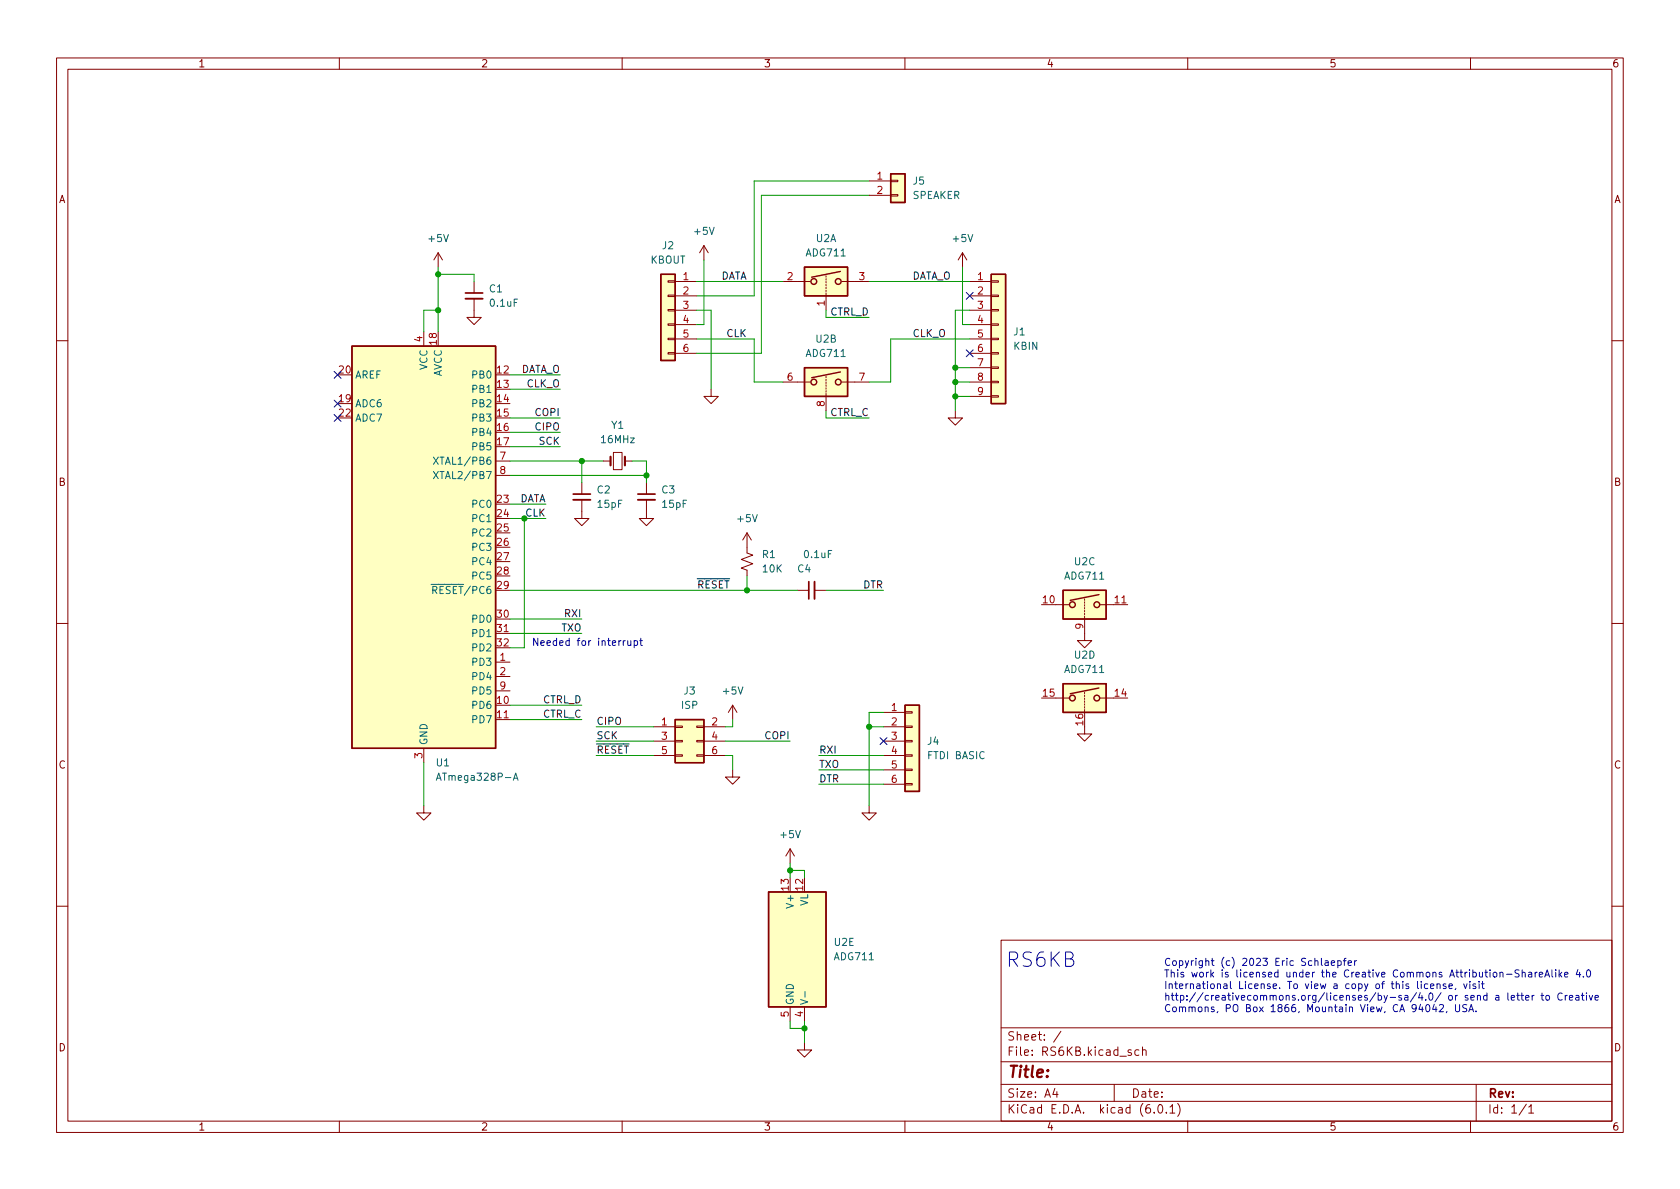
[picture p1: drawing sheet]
<svg xmlns="http://www.w3.org/2000/svg" width="297mm" height="210mm" viewBox="0 0 297 210" stroke-linecap="round" stroke-linejoin="round" font-family="sans-serif">
<g fill="none" stroke="#840000" stroke-width=".18">
<path d="M10 10.2h277v190.1h-277zM12 12.2h273v186.1h-273zM60 10.2v2M110 10.2v2M160 10.2v2M210 10.2v2M260 10.2v2M153.7 32h3.8M153.7 34.5h3.8M157.5 34.4h1.2v.3h-1.2zM157.5 31.9h1.2v.2h-1.2zM74.9 58.7v2.5"/>
<path d="M77.5 44.7l-.8 1.3M77.5 44.7v2.5M77.5 44.7l.7 1.3M83.8 52.8v3.3h1.3l-1.3 1.3-1.3-1.3h1.3M83.8 49.8v2M118.1 59.8h1.3v.3h-1.3zM118.1 57.3h1.3v.2h-1.3zM118.1 54.7h1.3v.3h-1.3zM118.1 52.2h1.3v.2h-1.3zM118.1 49.7h1.3v.2h-1.3zM119.4 49.8h3.8M119.4 52.3h3.8"/>
<path d="M119.4 54.9h3.8M119.4 57.4h3.8M119.4 59.9h3.8M124.5 43.4l-.8 1.3M124.5 43.4v2.6M124.5 43.4l.7 1.3M138.4 49.8h4.9M146 48.8v.2M146 49.3v.2M146 49.8v.2M146 50.3v.2M146 50.8v.2"/>
<path d="M146 51.3v.3M146 51.8v3.1M148.8 49.8h4.9M170.2 44.7l-.8 1.3M170.2 44.7v2.5M170.2 44.7l.7 1.3M171.4 49.8h3.9M171.4 52.3h3.9M171.4 54.9h3.9M171.4 57.4h3.9M171.4 59.9h3.9M175.3 59.8h1.2v.3h-1.2z"/>
<path d="M175.3 57.3h1.2v.2h-1.2zM175.3 54.7h1.2v.3h-1.2zM175.3 52.2h1.2v.2h-1.2zM175.3 49.7h1.2v.2h-1.2zM10 60.2h2M118.1 62.4h1.3v.2h-1.3zM119.4 62.5h3.8M125.7 68.8v1.3h1.3l-1.3 1.3-1.2-1.3h1.2M138.4 67.6h4.9M146 66.5v.3M146 67.1v.2M146 67.6v.2"/>
<path d="M146 68.1v.2M146 68.6v.2M146 69.1v.2M146 69.6v3M148.8 67.6h4.9M168.9 72.6v1.3h1.3l-1.3 1.3-1.3-1.3h1.3M171.4 62.5h3.9M171.4 65h3.9M171.4 67.6h3.9M171.4 70.1h3.9M175.3 70h1.2v.2h-1.2zM175.3 67.4h1.2v.3h-1.2z"/>
<path d="M175.3 64.9h1.2v.2h-1.2zM175.3 62.4h1.2v.2h-1.2zM285 60.2h2M87.6 81.5h2.6M87.6 84.1h2.6M102.9 88.4v3.3h1.2l-1.2 1.3-1.3-1.3h1.3M102.9 85.3v2.1M106.7 81.5h1.2M108.5 80h1.5v3.1h-1.5zM110.5 81.5h1.3M114.3 88.4v3.3h1.3l-1.3 1.3-1.3-1.3h1.3M114.3 85.3v2.1"/>
<path d="M132.1 94.2v3.6l1 .4-2 .7 2 .8-2 .8 1 .3v1M132.1 94.2l-.8 1.3M132.1 94.2l.7 1.3M10 110.2h2M87.6 117.1h2.6M87.6 119.6h2.6M87.6 112h2.6M141 104.4h2M144 104.4h2M186.7 106.9h2.3M191.8 109v4.3h1.2l-1.2 1.2-1.3-1.2h1.3M191.8 105.9v.3"/>
<path d="M191.8 106.4v.3M191.8 106.9v.3M191.8 107.4v.3M191.8 107.9v.3M191.8 108.5v.2M194.6 106.9h4.8M285 110.2h2M74.9 132.3v2.6M87.6 127.2h2.6M87.6 122.2h2.6M115.6 128.5h3.8M115.6 131.1h3.8"/>
<path d="M115.6 133.6h3.8M119.4 133.5h1.2v.2h-1.2zM119.4 130.9h1.2v.3h-1.2zM119.4 128.4h1.2v.2h-1.2zM123.2 133.5h1.3v.2h-1.3zM123.2 130.9h1.3v.3h-1.3zM123.2 128.4h1.3v.2h-1.3zM124.5 128.5h3.8M124.5 131.1h3.8M124.5 133.6h3.8M129.5 136.1v1.3h1.3l-1.3 1.3-1.2-1.3h1.2M129.5 124.7l-.7 1.3"/>
<path d="M129.5 124.7v2.5M129.5 124.7l.8 1.3M156.2 128.5h3.8M156.2 131.1h3.8M156.2 133.6h3.8M156.2 126h3.8M156.2 136.1h3.8M156.2 138.7h3.8M160 138.6h1.3v.2h-1.3zM160 136h1.3v.3h-1.3zM160 133.5h1.3v.2h-1.3zM160 130.9h1.3v.3h-1.3z"/>
<path d="M160 128.4h1.3v.2h-1.3zM160 125.9h1.3v.2h-1.3zM186.7 123.4h2.3M191.8 128.5v1.3h1.2l-1.2 1.3-1.3-1.3h1.3M191.8 122.4v.3M191.8 122.9v.3M191.8 123.4v.3M191.8 123.9v.3M191.8 124.5v.2M191.8 125v.2M191.8 125.5v.5M194.6 123.4h2.2"/>
<path d="M74.9 142.5v1.3h1.3l-1.3 1.2-1.2-1.2h1.2M139.7 150.1l-.8 1.3M139.7 150.1v2.5M139.7 150.1l.8 1.3M153.7 142.5v1.3h1.2l-1.2 1.2-1.3-1.2h1.3M10 160.2h2M139.7 178v2.6M142.2 178v2.6M177 166.3h108v32h-108zM285 160.2h2M60 198.3v2M110 198.3v2"/>
<path d="M142.2 184.4v1.3h1.3l-1.3 1.2-1.2-1.2h1.2M160 198.3v2M177 194.8h108M177 191.8h108M177 187.8h108M177 181.8h108M186.5 192.5l-.4 1h1M186.9 193v1M187.6 182.4l-1.3 1.9M197 191.8v3M200 185.7l-.4-.1-.2 .2 .1 .3 .5 .1v.4h-.6M201.4 185.7l-.5-.1-.3 .3v.4l.2 .3h.6"/>
<path d="M202 185.8l.2-.2 .4 .1v.9M202 185.1v1.5M204.1 196.7v.1M204.9 195.4l.2-.1a.81 .81 0 0 1 .6 .7 .81 .81 0 0 1-.3 .8h-.2a.81 .81 0 0 1-.6-.6 .81 .81 0 0 1 .3-.8zM206.2 196.7v.1M206.9 195.8l.4-.5v1.5M206.9 196.8h.8M208.2 195.1a1.72 1.72 0 0 1 0 2.3M210 198.3v2M260 198.3v2M261 191.8v6.5M269.9 195.3l-1.3 1.9"/>
<path d="M270.3 195.8l.4-.5v1.5M270.3 196.8h.9"/>
</g>
<path d="M82.3 52.8h3M101.3 88.4h3.1M112.8 88.4h3M144 102.9v3" fill="none" stroke="#840000" stroke-width=".33"/>
<path d="M82.3 51.8h3M101.3 87.4h3.1M112.8 87.4h3M143 102.9v3" fill="none" stroke="#840000" stroke-width=".3"/>
<path d="M107.9 80.8v1.5M110.5 80.8v1.5" fill="none" stroke="#840000" stroke-width=".38"/>
<g fill="#ffffc2" stroke="#ffffc2" stroke-width=".18">
<path d="M142.2 47.2h7.7v5.1h-7.7z"/>
<path d="M116.8 48.5h2.6v15.2h-2.6z"/>
<path d="M175.3 48.5h2.5v22.9h-2.5z"/>
<path d="M135.9 157.7h10.1v20.3h-10.1z"/>
<path d="M157.5 30.7h2.5v5.1h-2.5z"/>
<path d="M62.2 61.2h25.4v71.1h-25.4z"/>
<path d="M119.4 127.2h5.1v7.7h-5.1z"/>
<path d="M142.2 65h7.7v5.1h-7.7z"/>
<path d="M188 104.4h7.6v5.1h-7.6z"/>
<path d="M160 124.7h2.6v15.2h-2.6z"/>
<path d="M188 120.9h7.6v5.1h-7.6z"/>
</g>
<g fill="none" stroke="#840000" stroke-width=".25">
<path d="M157.5 30.7h2.5v5.1h-2.5zM116.8 48.5h2.6v15.2h-2.6zM142.2 47.2h7.7v5.1h-7.7zM148.6 48l-5.1 1M175.3 48.5h2.5v22.9h-2.5zM62.2 61.2h25.4v71.1h-25.4zM142.2 65h7.7v5.1h-7.7zM148.6 65.8l-5.1 1M188 104.4h7.6v5.1h-7.6zM194.3 105.2l-5.1 1M119.4 127.2h5.1v7.7h-5.1zM160 124.7h2.6v15.2h-2.6z"/>
<path d="M188 120.9h7.6v5.1h-7.6zM194.3 121.7l-5.1 1M135.9 157.7h10.1v20.3h-10.1z"/>
<circle cx="143.9" cy="49.8" r=".51"/>
<circle cx="148.2" cy="49.8" r=".51"/>
<circle cx="143.9" cy="67.6" r=".51"/>
<circle cx="148.2" cy="67.6" r=".51"/>
<circle cx="189.6" cy="106.9" r=".51"/>
<circle cx="193.9" cy="106.9" r=".51"/>
<circle cx="189.6" cy="123.4" r=".51"/>
<circle cx="193.9" cy="123.4" r=".51"/>
</g>
<path d="M76.6 80.8l.9 1.3M76.6 83.4l.9 1.2M77.5 80.8l-.9 1.3M77.5 83.4l-.9 1.2M77.1 138l.5-1.3 .4 1.3M77.3 137.6h.6M90.8 138l.4-1.3 .4 1.3M90.9 137.6h.6M141.5 176.8l1.3 .4-1.3 .4M142.3 175.4v.9" fill="none" stroke="#006464" stroke-width=".18"/>
<g fill="none" stroke="#0000c2" stroke-width=".18">
<path d="M110.6 113.3l-.4 .2M111 113.3l.1 .8h.3l.1-.1M111.5 113.3v.8M112.1 113.4l.4-.1 .2 .2-.1 .6h-.5M112.1 113.3v1.3M113.1 113.3h.5M113.3 112.9v1.1l.3 .1M233.6 169.5v1l.2 .2M234.3 169.9h.5v.8M234.8 170.2h-.4l-.2 .2 .2 .3h.4M235.4 170.3l.6-.1-.1-.3h-.3l-.2 .2v.6h.5M236.5 169.9h.4l.2 .2-.1 .6h-.5"/>
<path d="M236.5 169.9v1.3M237.5 169.9h.5M238 169.5l-.3 .1v1.1M238.4 170.3l.6-.1-.1-.3h-.4l-.1 .2v.6h.5M239.5 169.9v.8M239.9 169.9l-.4 .2M250.6 173.5v1.1l.2 .2M251.3 173.5v.2M251.3 174v.8M252.2 177.8l.2-.2a.68 .68 0 0 1 .4 .7 .68 .68 0 0 1-.4 .6l-.2-.1-.1-.4zM252.4 174h-.3l-.3 .2 .2 .6h.4M252.9 174.4l.6-.1v-.3h-.4l-.2 .2 .1 .6h.5"/>
<path d="M253.6 177.6l-.3 .9h.8M253.9 178.1v.8M254.1 174.1l.2-.1h.3v.8M254.1 174v.8M254.5 177.8l.5-.2 .2 .4-.8 .9h.8M255.6 174h-.3l-.1 .2v.1l.4 .2v.3h-.4M255.8 178.8l-.1 .3M256.2 174.4l.6-.1-.1-.3h-.3l-.2 .2 .1 .6h.4M257.3 177.6v1.1l.3 .2 .3-.1 .2-.1v-1.1M257.4 174.8l-.1 .2M258.8 174l.3 .8 .3-.8M259.3 177.7l-.4-.1-.2 .2v.3l.5 .3 .1 .3-.2 .2-.5-.1"/>
<path d="M259.7 178.9l.4-1.3 .4 1.3M259.8 178.5h.6M259.9 173.5v.2M259.9 174v.8M260.9 174h-.3l-.2 .2 .1 .1 .4 .2v.3h-.5M261 178.8v.1M261.5 173.5v.2M261.5 174v.8M261.9 174h.5M262.1 173.5v1.1l.3 .2M264.5 176.1h.5v.8M265 176.3l-.4 .1-.2 .2 .2 .3 .4-.1"/>
<path d="M266.4 172.3h.9M266.6 175.6v1.1l.2 .2M267.2 176.4l.6-.1-.1-.2-.3-.1-.2 .2 .1 .6h.4M268.2 176h.5M268.3 175.6v1.1l.4 .2M268.6 171.6l-.5-.1-.2 .1v.4l.6 .2 .1 .3-.3 .3-.4-.1M268.9 176h.5M269.1 175.6v1.1l.3 .2M269.1 172l.2-.1 .3 .1 .1 .8M269.1 171.5v1.3M269.7 176.4l.6-.1v-.2l-.4-.1-.2 .2 .1 .6h.5M270.3 172h.5v.8"/>
<path d="M270.8 172.2l-.4 .1-.2 .2 .2 .3 .4-.1M270.9 176v.9M271.3 176l-.4 .3M271.4 171.9v.9M271.8 171.9l-.4 .3M272.2 172.4l.6-.2-.1-.2-.4-.1-.1 .2v.6h.5M272.5 176h.4M272.6 175.6v1.1l.3 .2M273.1 172.8l.5-1.3 .4 1.3M273.2 172.4h.7M273.4 176.1l.2-.1 .3 .1 .1 .5-.1 .2-.3 .1-.2-.2zM274.4 171.5v1.1l.2 .2"/>
<path d="M275.1 171.5v.1M275.1 171.9v.9M275.7 171.5v1.3M275.8 172.3l.3 .5M276.1 171.9l-.4 .5M276.2 175.7a.6 .6 0 0 0-.8 .4 .6 .6 0 0 0 .6 .8l.2-.2M276.6 172.4l.6-.2v-.2l-.4-.1-.2 .2 .1 .6h.5M276.8 176v.9M277.1 176l-.3 .3M277.5 176.4l.6-.1-.1-.2-.3-.1-.2 .2v.6h.5M278.6 176.1h.5l.1 .8M279 171.4l-.3 1h.8"/>
<path d="M279.2 176.3l-.5 .1-.1 .2 .1 .3 .5-.1M279.3 171.9v.9M279.6 176h.5M279.8 175.6v1.1l.3 .2M280 172.7v.1M280.5 175.6v.1M280.5 176v.9M280.6 171.6l.2-.1a.68 .68 0 0 1 .4 .6 .68 .68 0 0 1-.4 .7l-.2-.1-.1-.4zM281 176l.3 .9 .3-.9M282 176.4l.6-.1v-.2l-.4-.1-.2 .2 .1 .6h.5"/>
</g>
<g fill="none" stroke="#009600" stroke-width=".18">
<path d="M153.7 32h-20.4v20.3h-10.1M153.7 34.5h-19.1v28h-11.4M77.5 47.2v11.5M77.5 54.9h-2.6v3.8M77.5 48.5h6.3v1.3M123.2 54.9h2.5v13.9M123.2 49.8h15.2M123.2 59.9h10.1v7.7h5.1M124.5 46v11.4h-1.3M146 54.9v1.2h7.7M153.7 49.8h17.7M170.2 47.2v10.2h1.2"/>
<path d="M171.4 54.9h-2.5v17.7M171.4 59.9h-13.9v7.7h-3.8M90.2 66.3h8.9M90.2 73.9h8.9M90.2 68.8h8.9M90.2 76.4h8.9M90.2 79h8.9M146 72.6v1.3h7.7M168.9 67.6h2.5M168.9 70.1h2.5M168.9 65h2.5M90.2 81.5h16.5"/>
<path d="M90.2 89.1h6.3M90.2 84.1h24.1M90.2 91.7h6.3M92.7 91.7v22.8h-2.5M102.9 81.5v3.8M111.8 81.5h2.5v3.8M90.2 104.4h50.8M90.2 112h12.7M90.2 109.5h12.7M132.1 101.8v2.6M146 104.4h10.2M74.9 134.9v7.6"/>
<path d="M90.2 127.2h12.7M90.2 124.7h12.7M105.4 128.5h10.2M105.4 133.6h10.2M105.4 131.1h10.2M128.3 133.6h1.2v2.5M128.3 131.1h11.4M129.5 127.2v1.3h-1.2M144.8 133.6h11.4M144.8 136.1h11.4M144.8 138.7h11.4M153.7 128.5h2.5"/>
<path d="M156.2 126h-2.5v16.5M139.7 152.6v2.6M139.7 153.9h2.5v1.3M139.7 180.6v1.3h2.5M142.2 180.6v3.8"/>
</g>
<path d="M170.8 51.7l1.3 1.2M172.1 51.7l-1.3 1.2M59.1 73.3l1.2 1.2M59.1 65.7l1.2 1.2M59.1 70.8l1.2 1.2M60.3 73.3l-1.2 1.2M60.3 65.7l-1.2 1.2M60.3 70.8l-1.2 1.2M170.8 61.9l1.3 1.2M172.1 61.9l-1.3 1.2M155.6 130.4l1.2 1.3M156.8 130.4l-1.2 1.3" fill="none" stroke="#000084" stroke-width=".18"/>
<g fill="#009600" stroke="#009600" stroke-width=".18">
<circle cx="139.7" cy="153.9" r=".46"/>
<circle cx="142.2" cy="181.9" r=".46"/>
<circle cx="77.5" cy="54.9" r=".46"/>
<circle cx="77.5" cy="48.5" r=".46"/>
<circle cx="114.3" cy="84.1" r=".46"/>
<circle cx="102.9" cy="81.5" r=".46"/>
<circle cx="92.7" cy="91.7" r=".46"/>
<circle cx="132.1" cy="104.4" r=".46"/>
<circle cx="168.9" cy="70.1" r=".46"/>
<circle cx="168.9" cy="65" r=".46"/>
<circle cx="168.9" cy="67.6" r=".46"/>
<circle cx="153.7" cy="128.5" r=".46"/>
</g>
<text font-size="3.5" fill="#0000c2" x="177.8" y="171">RS6KB</text>
<text font-size="2.8" fill="#840000" x="178" y="190.6">Title:</text>
<g font-size="2.1" fill="#840000">
<text x="178" y="184">Sheet: /</text>
<text x="178" y="186.7">File: RS6KB.kicad_sch</text>
<text x="178" y="196.9">KiCad E.D.A. kicad (6.0.1)</text>
<text x="178" y="194.1">Size: A4</text>
<text x="200" y="194.1">Date:</text>
<text x="263" y="194.1">Rev:</text>
<text x="263" y="196.9">Id: 1/1</text>
</g>
<g font-size="1.8" fill="#840000">
<text x="35" y="11.9">1</text>
<text x="85" y="11.9">2</text>
<text x="135" y="11.9">3</text>
<text x="185" y="11.9">4</text>
<text x="235" y="11.9">5</text>
<text x="285" y="11.9">6</text>
<text x="10.3" y="35.9">A</text>
<text x="285.3" y="35.9">A</text>
<text x="10.3" y="85.9">B</text>
<text x="285.3" y="85.9">B</text>
<text x="10.3" y="135.9">C</text>
<text x="285.3" y="135.9">C</text>
<text x="10.3" y="185.9">D</text>
<text x="285.3" y="185.9">D</text>
<text x="35" y="199.9">1</text>
<text x="85" y="199.9">2</text>
<text x="135" y="199.9">3</text>
<text x="185" y="199.9">4</text>
<text x="235" y="199.9">5</text>
<text x="285" y="199.9">6</text>
</g>
<g font-size="1.8" fill="#a90000">
<text x="155.1" y="31.7">1</text>
<text x="155.1" y="34.3">2</text>
<text x="120.8" y="49.5">1</text>
<text x="120.8" y="52.1">2</text>
<text x="139.2" y="49.5">2</text>
<text x="151.9" y="49.5">3</text>
<text x="172.9" y="49.5">1</text>
<text x="172.9" y="52.1">2</text>
<text x="120.8" y="54.6">3</text>
<text x="120.8" y="57.1">4</text>
<text x="120.8" y="59.7">5</text>
<text x="145.8" y="54.1" transform="rotate(-90 145.8 54.1)">1</text>
<text x="172.9" y="54.6">3</text>
<text x="172.9" y="57.1">4</text>
<text x="172.9" y="59.7">5</text>
<text x="74.7" y="60.4" transform="rotate(-90 74.7 60.4)">4</text>
<text x="77.2" y="60.9" transform="rotate(-90 77.2 60.9)">18</text>
<text x="120.8" y="62.2">6</text>
<text x="172.9" y="62.2">6</text>
<text x="172.9" y="64.8">7</text>
<text x="60" y="71.1">19</text>
<text x="60" y="66">20</text>
<text x="87.9" y="66">12</text>
<text x="87.9" y="68.6">13</text>
<text x="87.9" y="71.1">14</text>
<text x="139.2" y="67.3">6</text>
<text x="145.8" y="71.9" transform="rotate(-90 145.8 71.9)">8</text>
<text x="151.9" y="67.3">7</text>
<text x="172.9" y="67.3">8</text>
<text x="172.9" y="69.8">9</text>
<text x="60" y="73.7">22</text>
<text x="87.9" y="73.7">15</text>
<text x="87.9" y="76.2">16</text>
<text x="87.9" y="78.7">17</text>
<text x="88.4" y="81.3">7</text>
<text x="88.4" y="83.8">8</text>
<text x="87.9" y="88.9">23</text>
<text x="87.9" y="91.4">24</text>
<text x="87.9" y="94">25</text>
<text x="87.9" y="96.5">26</text>
<text x="87.9" y="99.1">27</text>
<text x="87.9" y="101.6">28</text>
<text x="87.9" y="104.1">29</text>
<text x="184.4" y="106.7">10</text>
<text x="197.1" y="106.7">11</text>
<text x="87.9" y="109.2">30</text>
<text x="87.9" y="111.8">31</text>
<text x="191.5" y="111.2" transform="rotate(-90 191.5 111.2)">9</text>
<text x="87.9" y="114.3">32</text>
<text x="88.4" y="116.8">1</text>
<text x="88.4" y="119.4">2</text>
<text x="87.9" y="124.5">10</text>
<text x="88.4" y="121.9">9</text>
<text x="157.6" y="125.7">1</text>
<text x="184.4" y="123.2">15</text>
<text x="197.1" y="123.2">14</text>
<text x="87.9" y="127">11</text>
<text x="117" y="128.3">1</text>
<text x="117" y="130.8">3</text>
<text x="125.9" y="128.3">2</text>
<text x="125.9" y="130.8">4</text>
<text x="157.6" y="128.3">2</text>
<text x="157.6" y="130.8">3</text>
<text x="191.5" y="128.2" transform="rotate(-90 191.5 128.2)">16</text>
<text x="74.7" y="134.1" transform="rotate(-90 74.7 134.1)">3</text>
<text x="117" y="133.3">5</text>
<text x="125.9" y="133.3">6</text>
<text x="157.6" y="133.3">4</text>
<text x="157.6" y="135.9">5</text>
<text x="157.6" y="138.4">6</text>
<text x="139.4" y="157.4" transform="rotate(-90 139.4 157.4)">13</text>
<text x="142" y="157.4" transform="rotate(-90 142 157.4)">12</text>
<text x="139.4" y="179.8" transform="rotate(-90 139.4 179.8)">5</text>
<text x="142" y="179.8" transform="rotate(-90 142 179.8)">4</text>
</g>
<g font-size="1.8" fill="#006464">
<text x="161.3" y="35.2">SPEAKER</text>
<text x="161.5" y="32.6">J5</text>
<text x="122.9" y="41.5">+5V</text>
<text x="75.9" y="42.8">+5V</text>
<text x="115" y="46.6">KBOUT</text>
<text x="117.1" y="44.1">J2</text>
<text x="142.6" y="45.3">ADG711</text>
<text x="144.3" y="42.8">U2A</text>
<text x="168.6" y="42.8">+5V</text>
<text x="86.5" y="51.7">C1</text>
<text x="86.8" y="54.2">0.1uF</text>
<text x="179.3" y="59.3">J1</text>
<text x="75.6" y="65.5" transform="rotate(-90 75.6 65.5)">VCC</text>
<text x="142.6" y="63.1">ADG711</text>
<text x="144.3" y="60.6">U2B</text>
<text x="179.2" y="61.8">KBIN</text>
<text x="62.7" y="66.9">AREF</text>
<text x="78.1" y="66.7" transform="rotate(-90 78.1 66.7)">AVCC</text>
<text x="83.7" y="66.9">PB0</text>
<text x="83.7" y="69.5">PB1</text>
<text x="62.7" y="72">ADC6</text>
<text x="62.7" y="74.5">ADC7</text>
<text x="83.7" y="72">PB2</text>
<text x="83.7" y="74.5">PB3</text>
<text x="83.7" y="77.1">PB4</text>
<text x="108.1" y="75.8">Y1</text>
<text x="77.6" y="82.2">XTAL1/PB6</text>
<text x="83.7" y="79.6">PB5</text>
<text x="106.4" y="78.4">16MHz</text>
<text x="77.6" y="84.7">XTAL2/PB7</text>
<text x="83.7" y="89.8">PC0</text>
<text x="105.6" y="87.2">C2</text>
<text x="105.8" y="89.8">15pF</text>
<text x="117" y="87.2">C3</text>
<text x="117.2" y="89.8">15pF</text>
<text x="83.7" y="92.3">PC1</text>
<text x="83.7" y="94.9">PC2</text>
<text x="130.5" y="92.3">+5V</text>
<text x="83.7" y="97.4">PC3</text>
<text x="83.7" y="99.9">PC4</text>
<text x="134.8" y="98.7">R1</text>
<text x="134.9" y="101.2">10K</text>
<text x="141.1" y="101.2">C4</text>
<text x="142.3" y="98.7">0.1uF</text>
<text x="190" y="99.9">U2C</text>
<text x="75.9" y="105">~{RESET}/PC6</text>
<text x="83.7" y="102.5">PC5</text>
<text x="188.3" y="102.5">ADG711</text>
<text x="83.7" y="110.1">PD0</text>
<text x="83.7" y="112.6">PD1</text>
<text x="83.7" y="117.7">PD3</text>
<text x="83.7" y="115.2">PD2</text>
<text x="188.3" y="119">ADG711</text>
<text x="190" y="116.5">U2D</text>
<text x="83.7" y="125.3">PD6</text>
<text x="83.7" y="120.3">PD4</text>
<text x="83.7" y="122.8">PD5</text>
<text x="120.5" y="125.3">ISP</text>
<text x="120.9" y="122.8">J3</text>
<text x="127.9" y="122.8">+5V</text>
<text x="75.6" y="131.8" transform="rotate(-90 75.6 131.8)">GND</text>
<text x="83.7" y="127.9">PD7</text>
<text x="164" y="131.7">J4</text>
<text x="77.2" y="135.5">U1</text>
<text x="164.1" y="134.2">FTDI BASIC</text>
<text x="77.9" y="138">ATmega328P-A</text>
<text x="138.1" y="148.2">+5V</text>
<text x="140.3" y="160.2" transform="rotate(-90 140.3 160.2)">V+</text>
<text x="142.9" y="160.2" transform="rotate(-90 142.9 160.2)">VL</text>
<text x="147.5" y="167.3">U2E</text>
<text x="147.6" y="169.8">ADG711</text>
<text x="140.3" y="177.8" transform="rotate(-90 140.3 177.8)">GND</text>
</g>
<g font-size="1.8" fill="#0f0f0f">
<text x="127.2" y="49.4">DATA</text>
<text x="161.3" y="49.4">DATA_O</text>
<text x="128.4" y="59.6">CLK</text>
<text x="146.7" y="55.8">CTRL_D</text>
<text x="161.3" y="59.6">CLK_O</text>
<text x="91.8" y="65.9">DATA_O</text>
<text x="93.1" y="68.5">CLK_O</text>
<text x="94.7" y="76.1">CIPO</text>
<text x="94.7" y="73.6">COPI</text>
<text x="146.7" y="73.6">CTRL_C</text>
<text x="95.3" y="78.6">SCK</text>
<text x="91.6" y="88.8">DATA</text>
<text x="92.9" y="91.3">CLK</text>
<text x="123.2" y="104">~{RESET}</text>
<text x="152.6" y="104">DTR</text>
<text x="99.2" y="111.7">TXO</text>
<text x="99.9" y="109.1">RXI</text>
<text x="95.9" y="124.4">CTRL_D</text>
<text x="95.9" y="126.9">CTRL_C</text>
<text x="105.4" y="130.7">SCK</text>
<text x="105.4" y="128.2">CIPO</text>
<text x="135.4" y="130.7">COPI</text>
<text x="105.4" y="133.2">~{RESET}</text>
<text x="144.8" y="133.2">RXI</text>
<text x="144.8" y="135.8">TXO</text>
<text x="144.8" y="138.3">DTR</text>
</g>
<g font-size="1.8" fill="#0000c2">
<text x="94" y="114.2">Needed for interrupt</text>
<text x="205.7" y="170.8">Copyright (c) 2023 Eric Schlaepfer</text>
<text x="205.7" y="172.8">This work is licensed under the Creative Commons Attribution-ShareAlike 4.0</text>
<text x="205.7" y="174.9">International License. To view a copy of this license, visit</text>
<text x="205.7" y="176.9">http://creativecommons.org/licenses/by-sa/4.0/ or send a letter to Creative</text>
<text x="205.7" y="179">Commons, PO Box 1866, Mountain View, CA 94042, USA.</text>
</g>
</svg>
